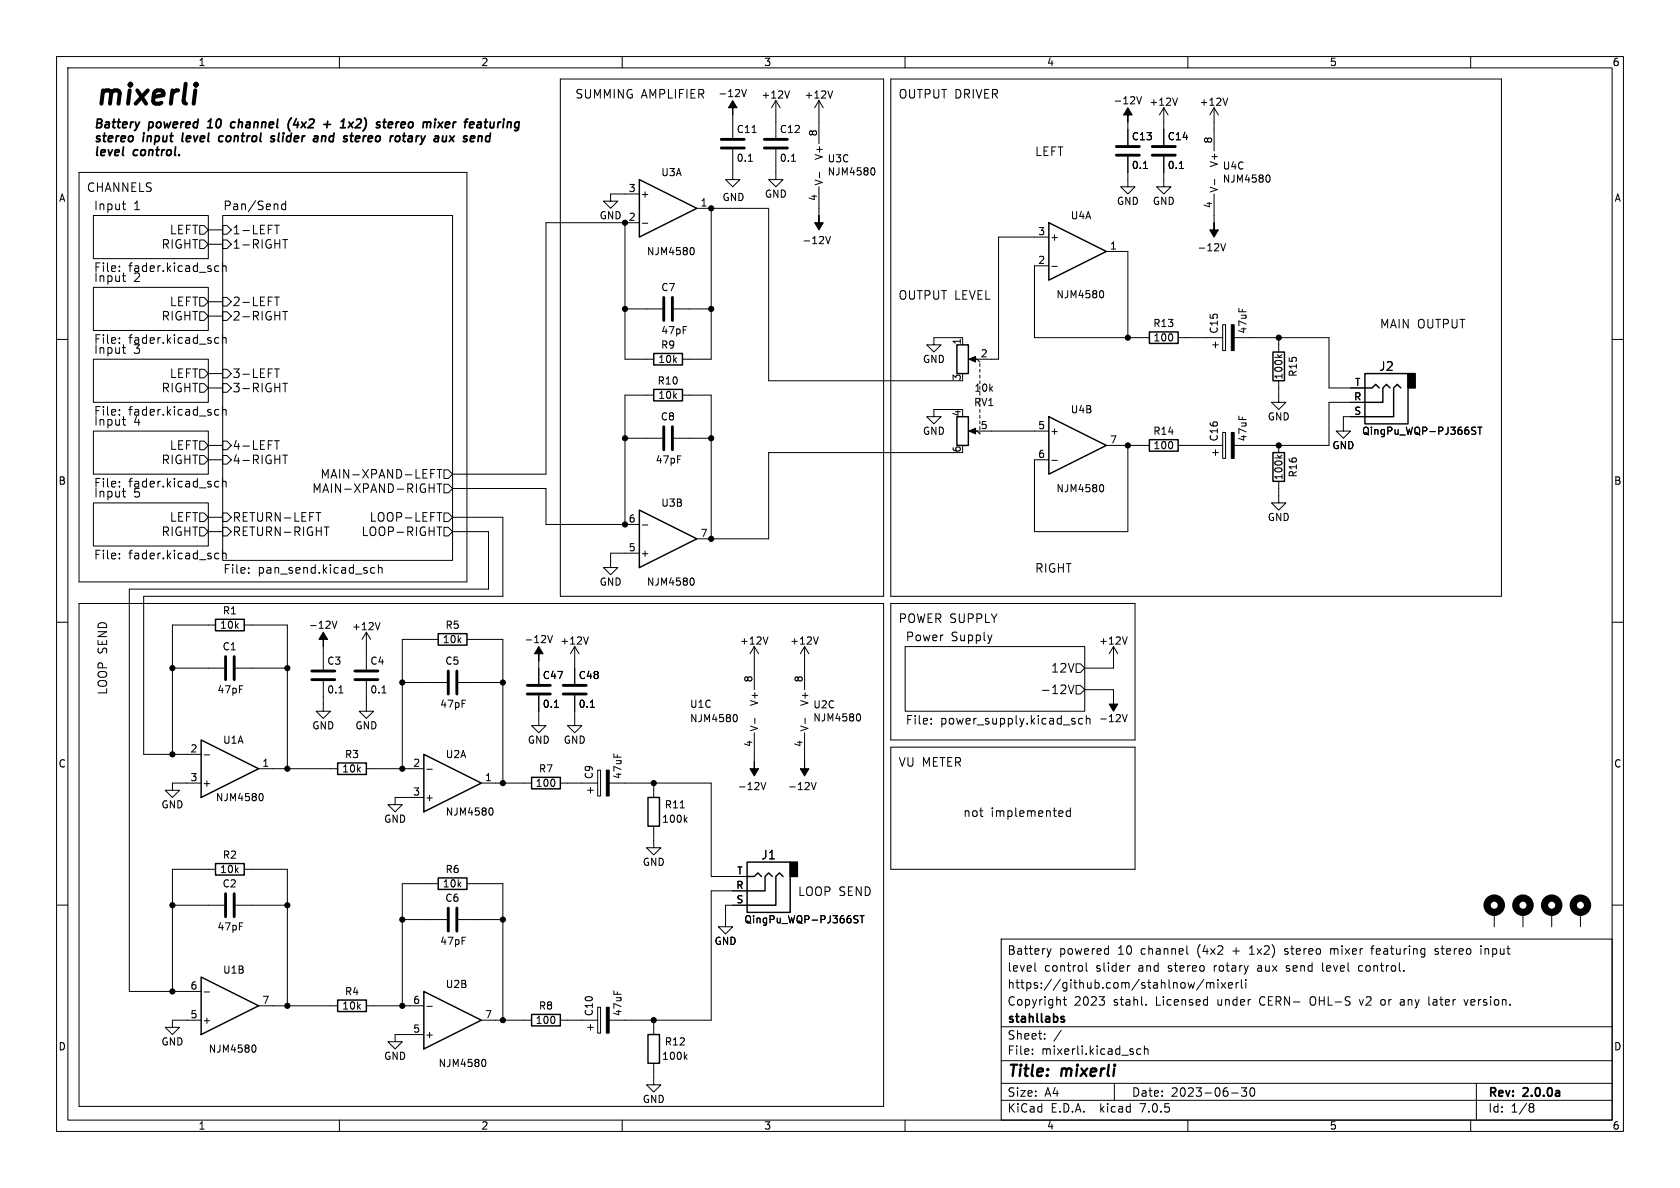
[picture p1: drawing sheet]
<svg xmlns="http://www.w3.org/2000/svg" width="297mm" height="210mm" viewBox="0 0 297 210" stroke-linecap="round" stroke-linejoin="round" font-family="sans-serif">
<g fill="none" stroke="#000" stroke-width=".18">
<path d="M10 10h277v190h-277zM12 12h273v186h-273zM60 10v2M99.1 14h57.1v91.4h-57.1zM110 10v2M131.1 15.8l.4 1.3 .5-1.3M137.2 17.8l-.8 1.3M137.2 17.8v6.6M137.2 17.8l.7 1.3M139.6 16.1l-.4 1.2M144.8 17.8v7.6M144.8 17.8l-.8 1.3"/>
<path d="M144.8 17.8l.7 1.3M147.2 16.1l-.4 1.2M157.5 14h107.9v91.4h-107.9zM160 10v2M201 17.1l.4 1.3 .4-1.3M205.7 19.1v6.6M205.7 19.1l-.7 1.2M205.7 19.1l.8 1.2M208.2 17.3l-.5 1.3M210 10v2M214.6 19.1v7.6M214.6 19.1l-.7 1.2"/>
<path d="M214.6 19.1l.8 1.2M217 17.3l-.4 1.3M260 10v2M14 30.5h68.5v72.4h-68.5zM16.5 38.1h20.3v7.6h-20.3zM21.6 36.1h.6M21.9 37l.3 .1M35.3 39.9h.8l.7 .7-.7 .8h-.8zM39.4 38.1h40.6v61h-40.6zM39.4 39.9h.7l.8 .7-.8 .8h-.7zM48.5 39.8h.9M49 39.8v1.5"/>
<path d="M50.5 35.5v1.6M50.5 36.1h-.4l-.3 .2v.5l.1 .2h.6M110.5 39.4v24.1h5.1M113 34.3h-5.1v1.3h1.3l-1.3 1.2-1.2-1.2h1.2M113 39.4h-16.5v44.4h-16.5M113.6 39.5h.9M123.2 36.8h12.7v30.5h34.3M125.7 36.8v26.7h-5.1M129.5 26.4v5.4h1.3l-1.3 1.2-1.2-1.2h1.2M129.5 20.3v4.1M132.3 28.5h.7M137.2 26.4v5.4h1.2l-1.2 1.2-1.3-1.2h1.3"/>
<path d="M139.9 28.5h.7M144.8 33v5.1M144.9 30.4v1M154.4 29.7a.79 .79 0 0 1 0 1.2M199.4 27.7v5.3h1.3l-1.3 1.3-1.3-1.3h1.3M199.4 21.6v4.1M202.2 29.8h.7M205.7 27.7v5.3h1.3l-1.3 1.3-1.2-1.3h1.2M208.5 29.8h.7M214.6 34.3v5.1M214.7 31.7v1M224.2 30.9a.79 .79 0 0 1 0 1.3"/>
<path d="M10 60h2M16.5 50.8h20.3v7.6h-20.3zM21.1 47.1v.1M21.1 59.8v.1M21.6 48.8h.6M21.9 49.7l.3 .1M35.3 52.6h.8l.7 .7-.7 .8h-.8zM35.3 55.1h.8l.7 .8-.7 .7h-.8zM35.3 42.4h.8l.7 .8-.7 .7h-.8zM36.8 53.3h2.6M36.8 55.9h2.6M36.8 43.2h2.6"/>
<path d="M36.8 40.6h2.6M38 47.8l.2 .2 .5-.1M38.7 59.8l-.5-.1-.2 .1M38.7 47.1l-.5-.1-.2 .1M39.3 46.5v1.5M39.3 59.2v1.5M39.3 47.1l.2-.1 .4 .1 .1 .9M39.3 59.8l.2-.1 .4 .1 .1 .9M39.4 42.4h.7l.8 .8-.8 .7h-.7zM39.4 55.1h.7l.8 .8-.8 .7h-.7zM39.4 52.6h.7l.8 .7-.8 .8h-.7zM48.5 52.5h.9"/>
<path d="M49 52.5v1.5M50 42.4h.8M50 55.1h.8M50.4 42.4v1.5M50.4 55.1v1.5M110.5 54.6h6.6M119.1 54.6h6.6M122.4 43.8a.79 .79 0 0 1 0 1.2M146 41.8l.4 1.3 .4-1.3M185.4 47h-2.5v12.7h20.3M185.4 41.9h-8.9v21.6h-4.8M185.9 47.1h1"/>
<path d="M194.8 51.4a.79 .79 0 0 1 0 1.2M195.6 44.5h3.8v15.2M208.3 59.7h7.9M215.8 43.1l.4 1.2 .5-1.2M216.2 57.4h.5v4.6h-.5zM218.2 59.7h16.7v8.9h6.4M226.1 59.7v2.5M285 60h2M16.5 63.5h20.3v7.6h-20.3zM16.5 76.2h20.3v7.6h-20.3zM21.1 72.5v.1M21.6 61.5h.6"/>
<path d="M21.6 74.2h.6M21.9 62.4l.3 .1M21.9 75.1l.3 .1M35.3 65.3h.8l.7 .7-.7 .8h-.8zM35.3 67.8h.8l.7 .8-.7 .7h-.8zM35.3 78h.8l.7 .7-.7 .8h-.8zM36.8 78.7h2.6M36.8 68.6h2.6M36.8 66h2.6M38 73.2l.2 .2 .5-.1M38 60.5l.2 .2 .5-.1M38.7 72.5l-.5-.1-.2 .1"/>
<path d="M39.3 72.5l.2-.1 .4 .1 .1 .9M39.3 71.9v1.5M39.4 67.8h.7l.8 .8-.8 .7h-.7zM39.4 65.3h.7l.8 .7-.8 .8h-.7zM39.4 78h.7l.8 .7-.8 .8h-.7zM48.5 65.2h.9M48.5 77.9h.9M49 65.2v1.5M49 77.9v1.5M50 67.8h.8M50.4 67.8v1.5M110.5 77.5h6.6"/>
<path d="M115.6 69.9h-5.1v22.8M119.1 77.5h6.6M120.6 69.9h5.1v25.4M165.1 61h-1.3l1.3 1.2 1.3-1.2h-1.3v-1.3h5.1v1.3M170.2 72.4h-5.1v1.3h1.3l-1.3 1.2-1.3-1.2h1.3M171.7 76.2h13.7M172.7 76.2l.5 .5v-.2M172.7 63.5l.5 .5M173.2 64.3v.5M173.2 65.3v.5M173.2 66.3v.5M173.2 67.3v.5"/>
<path d="M173.2 72.4v.5M173.2 73.4v.5M195.6 78.7h7.6M199.4 78.7v15.3h-16.5v-12.7h2.5M208.3 78.7h7.9M214.4 61h1M214.9 60.5v1M214.9 79.5v1M216.2 76.5h.5v4.5h-.5zM225.8 62.7l.5 .5M226.1 67.3v3.8h1.2l-1.2 1.3-1.3-1.3h1.3M226.1 78.7v1.3"/>
<path d="M226.6 62.7l-.4 .3M241.3 73.7h-3.8v2.5h1.3l-1.3 1.3-1.3-1.3h1.3M241.3 71.1h-6.4v7.6h-16.7M260.3 76.1l.5 .1 .1 .3-.2 .3-.5-.1M260.3 75.6h.6M261.3 75.5h.7M261.6 75.5v1.3M16.5 88.9h20.3v7.6h-20.3zM21.1 85.2v.1M21.1 97.9v.1M21.1 98.6v.2M21.6 86.9h.6"/>
<path d="M21.9 87.8l.3 .1M35.3 80.5h.8l.7 .8-.7 .7h-.8zM35.3 90.7h.8l.7 .7-.7 .8h-.8zM35.3 93.2h.8l.7 .8-.7 .7h-.8zM36.8 81.3h2.6M36.8 94h2.6M36.8 91.4h2.6M38 85.9l.2 .2 .5-.1M38 98.6l.2 .2 .5-.1M38.7 85.2l-.5-.1-.2 .1M38.7 97.9l-.5-.1-.2 .1M39.3 84.6v1.5"/>
<path d="M39.3 97.3v1.5M39.3 85.2l.2-.1 .4 .1 .1 .9M39.3 97.9l.2-.1 .4 .1 .1 .9M39.4 80.5h.7l.8 .8-.8 .7h-.7zM39.4 93.2h.7l.8 .8-.8 .7h-.7zM39.4 90.7h.7l.8 .7-.8 .8h-.7zM50 80.5h.8M50.4 80.5v1.5M55.8 90.6h.9M57.3 93.2h.9M66.9 99.8v1.5M75.9 86.3h.8"/>
<path d="M76.2 83.7h.5M76.2 83h.7M76.7 85.5v1.6M77.2 93.2h.9M77.2 90.6h.9M77.2 85.5h.9M77.2 83h.9M77.7 83v1.5M77.7 85.5v1.6M78.5 93.2h.7l.8 .8-.8 .7h-.7zM78.5 90.7h.7l.8 .7-.8 .8h-.7zM78.5 85.6h.7l.8 .8-.8 .7h-.7z"/>
<path d="M78.5 83.1h.7l.8 .7-.8 .8h-.7zM80 86.4h16.5v6.3h16.5M80 94h6.4v10.1h-63.5v71.2h12.7M80 91.4h8.9v14h-63.5v28h10.2M113 97.8h-5.1v2.5h1.3l-1.3 1.3-1.2-1.3h1.2M113.6 92.8h.9M170.2 80h-34.3v15.3h-12.7M185.9 81.4h1M194.8 85.7a.79 .79 0 0 1 0 1.2M214.4 80h1M225.8 80.5l.5 .4M226.1 85.1v3.8h1.2l-1.2 1.3-1.3-1.3h1.3"/>
<path d="M226.6 80.5l-.4 .3M10 110h2M14 106.7h142.2v88.9h-142.2zM30.5 118.1h9.1M38.1 110.5h-7.6v22.9M41.7 118.1h9.1M43.2 110.5h7.6v25.4M44 101.2v.1M44 100.4v.1M57.1 114.3v4.1M58.7 109.8l.4 1.3 .5-1.3M64.8 111.8l-.8 1.2"/>
<path d="M64.8 111.8v6.6M64.8 111.8l.7 1.2M66.2 100.4l-.4-.1-.3 .3v.4l.2 .3h.5M66.9 100.5l.2-.2 .4 .1 .1 .9M67.2 110.1l-.4 1.2M77.5 113h-6.4v22.9M82.5 113h6.4v25.4M95.2 116.8v4.1M96.8 112.3l.4 1.3 .5-1.3M101.6 114.3l-.8 1.3M101.6 114.3v6.6M101.6 114.3l.8 1.3"/>
<path d="M104 112.6l-.4 1.3M122.4 102.2a.79 .79 0 0 1 0 1.2M133.3 114.3l-.7 1.3M133.3 114.3v7.6M133.3 114.3l.8 1.3M135.8 112.6l-.5 1.3M142.2 114.3v7.6M142.2 114.3l-.7 1.3M142.2 114.3l.8 1.3M144.7 112.6l-.5 1.3M157.5 106.7h43.2v24.1h-43.2zM160 114.3h31.8v11.4h-31.8z"/>
<path d="M175.4 112.3l-.4 1M190.2 117.3h.8l.8 .8-.8 .8h-.8zM196.8 114.3l-.7 1.3M196.8 114.3v3.8h-5M196.8 114.3l.8 1.3M199.3 112.6l-.5 1.3M285 110h2M35.6 138.4h-5.1v1.3h1.2l-1.2 1.3-1.3-1.3h1.3M36.1 133.4h1M45.7 135.9h14M57.1 120.4v5.3h1.3l-1.3 1.3-1.2-1.3h1.2M59.9 122.5h.7"/>
<path d="M64.8 120.4v5.3h1.2l-1.2 1.3-1.3-1.3h1.3M64.8 135.9h10.1M67.5 122.5h.8M71.1 120.7h7.9M75.5 136h.9M81 120.7h7.9M85.1 138.4h8.9M95.2 122.9v5.4h1.3l-1.3 1.2-1.2-1.2h1.2M98 125h.7M99.1 138.4h6.6M101.6 122.9v5.4h1.3l-1.3 1.2-1.3-1.2h1.3M103.9 139.7h1"/>
<path d="M104.4 125h.7M104.4 139.2v1M105.7 136.1h.5v4.6h-.5zM107.7 138.4h18v16.5h6.4M115.6 138.4v2.6M130 126.3a.79 .79 0 0 1 0 1.3M133.3 129.5v5.1M133.4 127v.9M134.5 138.3l.5 1.3 .4-1.3M142.2 129.5v5.1M142.3 127v.9M143.4 138.3l.5 1.3 .4-1.3"/>
<path d="M151.8 126.2a.79 .79 0 0 1 0 1.3M157.5 132.1h43.2v21.6h-43.2zM164.6 127.9v.1M164.6 127.1v.1M188.9 121.1l.5 1.5 .5-1.5M189.7 127.5l.3 .1 .1 .2-.2 .2h-.3M189.7 127l.3 .1M190.2 121.2h.8l.8 .7-.8 .8h-.8zM191.4 127.1l-.4-.1-.3 .3v.4l.1 .2h.6M191.8 121.9h5v1.3M192.1 126.5v1.5M192.1 127.1l.2-.1 .3 .1 .1 .9"/>
<path d="M198.4 126.3l.4 1.3 .5-1.3M10 160h2M38.1 153.7h-7.6v21.6M43.2 153.7h7.6v24.1M46.2 140.3a.79 .79 0 0 1 0 1.2M74.9 141h-5.1v1.2h1.3l-1.3 1.3-1.2-1.3h1.2M77.5 156.2h-6.4v21.6M82.5 156.2h6.4v24.1M86.9 142.8a.79 .79 0 0 1 0 1.3M115.6 146.1v3.8h1.2l-1.2 1.2-1.3-1.2h1.3M121.1 144.9l.4 .5M121.5 144.5l-.5 .5"/>
<path d="M132.1 157.5h-6.4v22.8h-18M187.7 143.3l.2 .4-.7 .1M187.8 144.3h-.1M189.2 142.8v1.5M189.2 143.4l-.4-.1-.3 .3v.4l.1 .3h.6M285 160h2M30.5 160h9.1M36.1 175.4h1M41.7 160h9.1M45.7 177.8h14M64.8 177.8h10.1M71.1 162.6h7.9"/>
<path d="M75.5 177.9h.9M81 162.6h7.9M105.7 178.1h.5v4.5h-.5zM132.1 160h-3.8v3.8h1.2l-1.2 1.3-1.3-1.3h1.3M151.1 162.4l.5 .2 .1 .3-.3 .2h-.5M151.1 161.9h.6M152 161.9h.8M152.4 161.9v1.2M177 166h108v32h-108zM183 170.2v1.3l.2 .2M185.1 167.7l.4 1M185.5 168.7l-.2 .4"/>
<path d="M185.8 167.7l-.3 1M188 176.7h.5M188.2 176.2v1.3l.3 .2M191.3 170.8v.8M192 170.2v1.3l.2 .2M194.3 176.2h.9l-.5 .6M195.1 176.8l.1 .3-.1 .5M195.5 167.7l.5 .1M196 167.2v1.5M196 168.6l-.5 .1M199.7 170.7l-.2 .1-.2 .2M202.6 177.6v.1"/>
<path d="M209.8 167.2v1.3l.2 .2M211.2 173.7l-.3 1-.3-.7-.3 .7M212.8 173.1l-1.3 2M213 176.7l.5 .1M213.3 173.7v1M213.3 173.8l.4-.1 .3 .2M213.5 177.6l-.5 .1M213.5 176.2v1.5M214 173.9l.2-.2 .3 .1 .1 .9M214 173.9v.8M215.3 173.2v.1M215.3 173.7v1"/>
<path d="M215.9 173.7l.8 1M216.7 173.7l-.8 1M217.2 174.2l.7-.1-.1-.3-.4-.1-.2 .2v.7h.6M218.5 173.7v1M219 173.7l-.3 .1-.2 .2M219.5 173.2v1.3l.2 .2M220.2 173.2v.1M220.2 173.7v1M220.7 170.7l-.4 1M248.2 171.6v.1M251.5 167.7l.4 .1M251.9 168.6l-.4 .1"/>
<path d="M251.9 167.7v1.2l-.2 .2-.3 .1M264.2 161.3v2.5M269.2 161.3v2.5M274.3 161.3v2.5M279.4 161.3v2.5M35.6 180.3h-5.1v1.3h1.2l-1.2 1.3-1.3-1.3h1.3M44.9 184.7a.79 .79 0 0 1 0 1.3M60 198v2M74.9 182.9h-5.1v1.3h1.3l-1.3 1.2-1.2-1.2h1.2M85.1 180.3h8.9M85.6 187.3a.79 .79 0 0 1 0 1.2M99.1 180.3h6.6"/>
<path d="M103.9 181.6h1M104.4 181.1v1M110 198v2M115.6 188v3.8h1.2l-1.2 1.2-1.3-1.2h1.3M115.6 180.3v2.6M121.1 186.8l.4 .5M121.5 186.4l-.5 .5M160 198v2M177 194.5h108M177 191.5h108M177 187.5h108M177 181.5h108"/>
<path d="M182.5 186.3v.1M182.5 185.5v.1M184.7 183.6v.1M184.7 182.8v.1M187.6 182.1l-1.3 2M197 191.5v3M201.7 185.5l-.5-.1-.2 .3v.4l.1 .2h.6M202.3 185.5l.2-.1 .4 .1 .1 .9M202.3 184.9v1.5M210 198v2M217.7 193.2h1.2M219.5 192.3h.9l-.5 .6 .4 .1v.7l-.2 .1h-.4l-.2-.1"/>
<path d="M221.2 192.4l.1-.1a.81 .81 0 0 1 .6 .6 .81 .81 0 0 1-.3 .8l-.1 .1a.81 .81 0 0 1-.6-.6 .81 .81 0 0 1 .3-.8zM260 198v2M261 191.5v6.5M270.5 195.7h.1M270.5 195.2l.4-.1 .2 .1 .1 .3-.3 .2M270.6 195.7h.3M270.6 195.7l-.1 .1M270.9 195.7l.3 .3-.1 .5-.2 .1-.4-.1"/>
</g>
<g fill="none" stroke="#000" stroke-width=".3">
<path d="M36.7 22.6h.8M39 24l-.3 .3v.4l.1 .3h.4M41.1 21.6l-.3 .3v.4l.1 .2 .4 .1M48.5 24.1a.37 .37 0 0 0-.6 .2l.6 .4-.2 .3h-.5M51.5 20.8a1.83 1.83 0 0 0-.3 2.3M55.7 24l.5 .1-.1 .9M56.1 25h-.5M56.2 24.4l-.5 .1M57.3 22h1.1M57.9 21.4l-.1 1.2M60.2 22.6h.8M61.7 21.6l.6 1"/>
<path d="M61.9 24h.6M62.2 23.5l-.2 1.3 .1 .2h.2M62.5 21.6l-.9 1M67.7 21.6h.6M68 21.1l-.2 1.3 .1 .1 .3 .1M70.1 24.1l.4-.1 .2 .3-.1 .6-.5 .1M76.9 21.6l-.1 1M77 21.1v.1M78.8 24.9l-.4 .1M78.9 24l-.1 1M84.3 22.5h.7M84.5 21.6h.5v1"/>
<path d="M84.6 24l-.1 1M85 24l-.4 .2M85.1 21.9l-.7 .2M187.6 179.8h.5M187.6 180.1l.5 .2 .1 .1-.1 .2-.4 .1"/>
</g>
<g fill="none" stroke="#000" stroke-width=".25">
<path d="M113 31.8l10.2 5-10.2 5.1zM185.4 39.4l10.2 5.1-10.2 5zM203.2 58.7h5.1v2h-5.1zM115.6 62.5h5v2h-5zM115.6 68.8h5v2.1h-5zM169.2 61h2v5h-2zM169.2 73.7h2v5h-2zM185.4 73.7l10.2 5-10.2 5.1zM203.2 77.7h5.1v2.1h-5.1zM225 62.2h2.1v5.1h-2.1zM241.3 66h7.6v8.9h-7.6zM241.3 68.6h1.3l.6-.7 .6 .7"/>
<path d="M245.7 68.6l-.6-.7-.6 .7v2.5h-3.2M247.6 68.6l-.6-.7-.6 .7v5.1h-5.1M113 90.2l10.2 5.1-10.2 5zM225 80h2.1v5.1h-2.1zM38.1 109.5h5.1v2h-5.1zM77.5 112h5v2h-5zM35.6 130.8l10.1 5.1-10.1 5.1zM59.7 134.9h5.1v2h-5.1zM74.9 133.4l10.2 5-10.2 5.1zM94 137.4h5.1v2h-5.1zM38.1 152.7h5.1v2h-5.1zM77.5 155.2h5v2h-5z"/>
<path d="M114.6 141h2v5.1h-2zM132.1 152.4h7.6v8.9h-7.6zM132.1 154.9h1.2l.7-.6 .6 .6M136.5 154.9l-.6-.6-.6 .6v2.6h-3.2M138.4 154.9l-.6-.6-.6 .6v5.1h-5.1M35.6 172.7l10.1 5.1-10.1 5.1zM59.7 176.8h5.1v2h-5.1zM74.9 175.3l10.2 5-10.2 5.1zM94 179.3h5.1v2.1h-5.1zM114.6 182.9h2v5.1h-2z"/>
</g>
<g fill="#000" stroke="#000" stroke-width=".18">
<path d="M129.5 17.8l.8 1.3h-.8v1.2v-1.2h-.7zM144.8 38.1v1.3h.7l-.7 1.2-.8-1.2h.8zM199.4 19.1l.8 1.2h-.8v1.3v-1.3h-.8zM214.6 39.4v1.2h.8l-.8 1.3-.7-1.3h.7zM217.7 57.4h.5v4.6h-.5zM171.3 63.5l1.2-.5v1zM171.3 76.2l1.2-.5v1zM217.7 76.5h.5v4.5h-.5zM57.1 111.8l.8 1.2h-.8v1.3v-1.3h-.7zM95.2 114.3l.8 1.3h-.8v1.2v-1.2h-.7zM107.2 136.1h.5v4.6h-.5zM133.3 134.6v1.3h.8l-.8 1.3-.7-1.3h.7z"/>
<path d="M142.2 134.6v1.3h.8l-.8 1.3-.7-1.3h.7zM196.8 123.2v1.3h.8l-.8 1.2-.7-1.2h.7zM107.2 178.1h.5v4.5h-.5z"/>
<circle cx="110.5" cy="39.4" r=".46"/>
<circle cx="125.7" cy="36.8" r=".46"/>
<circle cx="110.5" cy="54.6" r=".46"/>
<circle cx="125.7" cy="54.6" r=".46"/>
<circle cx="199.4" cy="59.7" r=".46"/>
<circle cx="226.1" cy="59.7" r=".46"/>
<circle cx="110.5" cy="77.5" r=".46"/>
<circle cx="125.7" cy="77.5" r=".46"/>
<circle cx="199.4" cy="78.7" r=".46"/>
<circle cx="226.1" cy="78.7" r=".46"/>
<circle cx="110.5" cy="92.7" r=".46"/>
<circle cx="125.7" cy="95.3" r=".46"/>
<circle cx="30.5" cy="118.1" r=".46"/>
<circle cx="50.8" cy="118.1" r=".46"/>
<circle cx="30.5" cy="133.4" r=".46"/>
<circle cx="50.8" cy="135.9" r=".46"/>
<circle cx="71.1" cy="135.9" r=".46"/>
<circle cx="71.1" cy="120.7" r=".46"/>
<circle cx="88.9" cy="120.7" r=".46"/>
<circle cx="88.9" cy="138.4" r=".46"/>
<circle cx="115.6" cy="138.4" r=".46"/>
<circle cx="30.5" cy="175.3" r=".46"/>
<circle cx="30.5" cy="160" r=".46"/>
<circle cx="50.8" cy="177.8" r=".46"/>
<circle cx="50.8" cy="160" r=".46"/>
<circle cx="71.1" cy="177.8" r=".46"/>
<circle cx="71.1" cy="162.6" r=".46"/>
<circle cx="88.9" cy="162.6" r=".46"/>
<circle cx="88.9" cy="180.3" r=".46"/>
<circle cx="115.6" cy="180.3" r=".46"/>
</g>
<g fill="none" stroke="#000" stroke-width=".51">
<path d="M127.5 26.2h4.1M127.5 24.6h4.1M135.1 26.2h4.1M135.1 24.6h4.1M197.4 27.4h4M197.4 25.9h4M203.7 27.4h4.1M203.7 25.9h4.1M117.3 52.6v4M118.9 52.6v4M117.3 75.4v4.1M118.9 75.4v4.1"/>
<path d="M39.9 116.1v4M41.4 116.1v4M55.1 118.6h4.1M62.7 118.6h4.1M79.2 118.6v4.1M80.8 118.6v4.1M55.1 120.1h4.1M62.7 120.1h4.1M93.2 122.7h4.1M93.2 121.2h4.1M99.6 122.7h4M99.6 121.2h4"/>
<path d="M39.9 158v4.1M41.4 158v4.1M79.2 160.5v4.1M80.8 160.5v4.1"/>
</g>
<path d="M248.9 66h1.3v2.6h-1.3zM139.7 152.4h1.3v2.5h-1.3z" fill="#000" stroke="#000" stroke-width=".25"/>
<g fill="none" stroke="#000" stroke-width="1.3">
<circle cx="264.2" cy="160" r="1.27"/>
<circle cx="269.2" cy="160" r="1.27"/>
<circle cx="274.3" cy="160" r="1.27"/>
<circle cx="279.4" cy="160" r="1.27"/>
</g>
<path d="M34.5 16l-.3 2.3M34.7 14.8l-.1 .3M34.7 14.8l-.2 .2 .1 .1M34.7 14.8l.1 .2-.2 .1" fill="none" stroke="#000" stroke-width=".71"/>
<text font-size="4.9" x="16.5" y="18.8">mixerli</text>
<g font-size="2.8">
<text x="178" y="190.8">Title:</text>
<text x="187.5" y="190.8">mixerli</text>
</g>
<g font-size="2.1">
<text x="101.6" y="17.5">SUMMING AMPLIFIER</text>
<text x="158.7" y="17.5">OUTPUT DRIVER</text>
<text x="16.5" y="22.8">Battery</text>
<text x="26.2" y="22.8">powered</text>
<text x="37.1" y="22.8">10</text>
<text x="41.6" y="22.8">channel</text>
<text x="52.2" y="22.8">(4x2</text>
<text x="58.9" y="22.8">+</text>
<text x="62.4" y="22.8">1x2)</text>
<text x="69.2" y="22.8">stereo</text>
<text x="77.9" y="22.8">mixer</text>
<text x="85.7" y="22.8">featuring</text>
<text x="16.5" y="25.2">stereo</text>
<text x="16.5" y="27.7">level</text>
<text x="23.5" y="27.7">control.</text>
<text x="25.2" y="25.2">input</text>
<text x="32.5" y="25.2">level</text>
<text x="39.5" y="25.2">control</text>
<text x="49.2" y="25.2">slider</text>
<text x="57.2" y="25.2">and</text>
<text x="62.9" y="25.2">stereo</text>
<text x="71.6" y="25.2">rotary</text>
<text x="79.9" y="25.2">aux</text>
<text x="85.5" y="25.2">send</text>
<text x="182.9" y="27.7">LEFT</text>
<text x="15.2" y="34">CHANNELS</text>
<text x="16.5" y="37.3">Input</text>
<text x="23.5" y="37.3">1</text>
<text x="30" y="41.6">LEFT</text>
<text x="39.4" y="37.3">Pan/Send</text>
<text x="41" y="41.6">1-LEFT</text>
<text x="28.6" y="44.1">RIGHT</text>
<text x="41" y="44.1">1-RIGHT</text>
<text x="16.5" y="50">Input</text>
<text x="16.5" y="48.3">File:</text>
<text x="22.6" y="48.3">fader.kicad_sch</text>
<text x="23.5" y="50">2</text>
<text x="158.9" y="53.1">OUTPUT LEVEL</text>
<text x="28.6" y="56.8">RIGHT</text>
<text x="30" y="54.3">LEFT</text>
<text x="41" y="56.8">2-RIGHT</text>
<text x="41" y="54.3">2-LEFT</text>
<text x="243.8" y="58.2">MAIN OUTPUT</text>
<text x="16.5" y="62.7">Input</text>
<text x="16.5" y="61">File:</text>
<text x="22.6" y="61">fader.kicad_sch</text>
<text x="23.5" y="62.7">3</text>
<text x="243.8" y="65.7">J2</text>
<text x="28.6" y="69.5">RIGHT</text>
<text x="30" y="67">LEFT</text>
<text x="41" y="69.5">3-RIGHT</text>
<text x="41" y="67">3-LEFT</text>
<text x="16.5" y="73.7">File:</text>
<text x="16.5" y="75.4">Input</text>
<text x="22.6" y="73.7">fader.kicad_sch</text>
<text x="23.5" y="75.4">4</text>
<text x="28.6" y="82.2">RIGHT</text>
<text x="30" y="79.7">LEFT</text>
<text x="41" y="82.2">4-RIGHT</text>
<text x="41" y="79.7">4-LEFT</text>
<text x="16.5" y="86.4">File:</text>
<text x="16.5" y="88.1">Input</text>
<text x="22.6" y="86.4">fader.kicad_sch</text>
<text x="23.5" y="88.1">5</text>
<text x="55.2" y="87.3">MAIN-XPAND-RIGHT</text>
<text x="56.7" y="84.8">MAIN-XPAND-LEFT</text>
<text x="28.6" y="94.9">RIGHT</text>
<text x="30" y="92.4">LEFT</text>
<text x="41" y="94.9">RETURN-RIGHT</text>
<text x="41" y="92.4">RETURN-LEFT</text>
<text x="63.9" y="94.9">LOOP-RIGHT</text>
<text x="65.4" y="92.4">LOOP-LEFT</text>
<text x="16.5" y="99.1">File:</text>
<text x="22.6" y="99.1">fader.kicad_sch</text>
<text x="39.4" y="101.7">File:</text>
<text x="45.5" y="101.7">pan_send.kicad_sch</text>
<text x="182.9" y="101.4">RIGHT</text>
<text x="158.7" y="110.2">POWER SUPPLY</text>
<text x="160" y="113.5">Power</text>
<text x="168" y="113.5">Supply</text>
<text x="185.8" y="119.1">12V</text>
<text x="19" y="122.9" transform="rotate(-90 19 122.9)">LOOP SEND</text>
<text x="184" y="122.9">-12V</text>
<text x="160" y="128.3">File:</text>
<text x="166.1" y="128.3">power_supply.kicad_sch</text>
<text x="158.7" y="135.6">VU METER</text>
<text x="170.2" y="144.5">not</text>
<text x="175" y="144.5">implemented</text>
<text x="134.5" y="152.1">J1</text>
<text x="141" y="158.5">LOOP SEND</text>
<text x="178" y="171.9">level</text>
<text x="178" y="168.9">Battery</text>
<text x="184.5" y="171.9">control</text>
<text x="187.2" y="168.9">powered</text>
<text x="193.7" y="171.9">slider</text>
<text x="197.5" y="168.9">10</text>
<text x="201.2" y="171.9">and</text>
<text x="201.6" y="168.9">channel</text>
<text x="206.5" y="171.9">stereo</text>
<text x="211.6" y="168.9">(4x2</text>
<text x="214.6" y="171.9">rotary</text>
<text x="217.9" y="168.9">+</text>
<text x="221" y="168.9">1x2)</text>
<text x="222.4" y="171.9">aux</text>
<text x="227.3" y="168.9">stereo</text>
<text x="227.6" y="171.9">send</text>
<text x="234" y="171.9">level</text>
<text x="235.4" y="168.9">mixer</text>
<text x="240.5" y="171.9">control.</text>
<text x="242.8" y="168.9">featuring</text>
<text x="254.1" y="168.9">stereo</text>
<text x="262.2" y="168.9">input</text>
<text x="178" y="177.9">Copyright</text>
<text x="178" y="174.9">https://github.com/stahlnow/mixerli</text>
<text x="189.8" y="177.9">2023</text>
<text x="196.7" y="177.9">stahl.</text>
<text x="204.2" y="177.9">Licensed</text>
<text x="215.2" y="177.9">under</text>
<text x="222.7" y="177.9">CERN-</text>
<text x="231.7" y="177.9">OHL-S</text>
<text x="240.6" y="177.9">v2</text>
<text x="244.4" y="177.9">or</text>
<text x="247.9" y="177.9">any</text>
<text x="253" y="177.9">later</text>
<text x="259.4" y="177.9">version.</text>
<text x="178" y="183.9">Sheet:</text>
<text x="178" y="181.1">stahllabs</text>
<text x="178" y="186.6">File:</text>
<text x="184" y="186.6">mixerli.kicad_sch</text>
<text x="178" y="196.8">KiCad</text>
<text x="178" y="194">Size:</text>
<text x="184.6" y="194">A4</text>
<text x="185.7" y="196.8">E.D.A.</text>
<text x="194.4" y="196.8">kicad</text>
<text x="200" y="194">Date:</text>
<text x="201.5" y="196.8">7.0.5</text>
<text x="206.9" y="194">2023-06-30</text>
<text x="263" y="194.2">Rev:</text>
<text x="263" y="196.8">Id:</text>
<text x="267" y="196.8">1/8</text>
<text x="269.2" y="194.2">2.0.0a</text>
</g>
<g font-size="1.8">
<text x="35" y="11.8">1</text>
<text x="85" y="11.8">2</text>
<text x="135" y="11.8">3</text>
<text x="185" y="11.8">4</text>
<text x="235" y="11.8">5</text>
<text x="285" y="11.8">6</text>
<text x="126.9" y="17.3">-12V</text>
<text x="134.6" y="17.6">+12V</text>
<text x="142.2" y="17.6">+12V</text>
<text x="130.2" y="23.7">C11</text>
<text x="137.8" y="23.7">C12</text>
<text x="196.8" y="18.6">-12V</text>
<text x="203.1" y="18.9">+12V</text>
<text x="212" y="18.9">+12V</text>
<text x="130.2" y="28.8">0.1</text>
<text x="137.8" y="28.8">0.1</text>
<text x="144.5" y="24.2" transform="rotate(-90 144.5 24.2)">8</text>
<text x="145.6" y="28.3" transform="rotate(-90 145.6 28.3)">V+</text>
<text x="146.3" y="28.9">U3C</text>
<text x="200" y="25">C13</text>
<text x="206.4" y="25">C14</text>
<text x="214.4" y="25.4" transform="rotate(-90 214.4 25.4)">8</text>
<text x="215.5" y="29.6" transform="rotate(-90 215.5 29.6)">V+</text>
<text x="10.4" y="35.8">A</text>
<text x="111.1" y="34">3</text>
<text x="113.2" y="35.1">+</text>
<text x="116.8" y="31.3">U3A</text>
<text x="127.7" y="35.7">GND</text>
<text x="135.2" y="35.1">GND</text>
<text x="144.5" y="35.6" transform="rotate(-90 144.5 35.6)">4</text>
<text x="145.6" y="32.9" transform="rotate(-90 145.6 32.9)">V-</text>
<text x="146.3" y="31.2">NJM4580</text>
<text x="200" y="30">0.1</text>
<text x="206.4" y="30">0.1</text>
<text x="215.5" y="34.2" transform="rotate(-90 215.5 34.2)">V-</text>
<text x="216.1" y="30.1">U4C</text>
<text x="216.1" y="32.4">NJM4580</text>
<text x="285.4" y="35.8">A</text>
<text x="106" y="38.9">GND 2</text>
<text x="123.8" y="36.6">1</text>
<text x="183.5" y="41.7">3</text>
<text x="189.2" y="38.9">U4A</text>
<text x="197.4" y="36.4">GND</text>
<text x="203.7" y="36.4">GND</text>
<text x="214.4" y="36.9" transform="rotate(-90 214.4 36.9)">4</text>
<text x="114.3" y="45.3">NJM4580</text>
<text x="141.8" y="43.3">-12V</text>
<text x="183.5" y="46.7">2</text>
<text x="185.5" y="42.7">+</text>
<text x="196.2" y="44.2">1</text>
<text x="211.6" y="44.6">-12V</text>
<text x="116.8" y="51.6">C7</text>
<text x="186.7" y="52.9">NJM4580</text>
<text x="116.8" y="59.2">47pF</text>
<text x="203.8" y="58">R13</text>
<text x="215.5" y="59" transform="rotate(-90 215.5 59)">C15</text>
<text x="220.5" y="59" transform="rotate(-90 220.5 59)">47uF</text>
<text x="116.3" y="64.3">10k</text>
<text x="116.8" y="61.8">R9</text>
<text x="163.1" y="64.3">GND</text>
<text x="169.9" y="61" transform="rotate(-90 169.9 61)">1</text>
<text x="173.3" y="63.2">2</text>
<text x="203.9" y="60.5">100</text>
<text x="116.2" y="68.1">R10</text>
<text x="116.3" y="70.7">10k</text>
<text x="169.9" y="67.3" transform="rotate(-90 169.9 67.3)">3</text>
<text x="172.1" y="71.9">RV1</text>
<text x="172.2" y="69.4">10k</text>
<text x="226.9" y="67.2" transform="rotate(-90 226.9 67.2)">100k</text>
<text x="229.4" y="66.7" transform="rotate(-90 229.4 66.7)">R15</text>
<text x="239.3" y="70.9">R</text>
<text x="239.5" y="68.3">T</text>
<text x="116.8" y="74.5">C8</text>
<text x="163.1" y="77">GND</text>
<text x="169.9" y="73.7" transform="rotate(-90 169.9 73.7)">4</text>
<text x="173.3" y="75.9">5</text>
<text x="183.5" y="75.9">5</text>
<text x="185.5" y="77">+</text>
<text x="189.2" y="73.2">U4B</text>
<text x="203.8" y="77">R14</text>
<text x="224.1" y="74.5">GND</text>
<text x="239.4" y="73.4">S</text>
<text x="240.8" y="77">QingPu_WQP-PJ366ST</text>
<text x="115.9" y="82.1">47pF</text>
<text x="169.9" y="80" transform="rotate(-90 169.9 80)">6</text>
<text x="183.5" y="81">6</text>
<text x="196.2" y="78.5">7</text>
<text x="203.9" y="79.6">100</text>
<text x="215.5" y="78.1" transform="rotate(-90 215.5 78.1)">C16</text>
<text x="220.5" y="78.1" transform="rotate(-90 220.5 78.1)">47uF</text>
<text x="235.5" y="79.6">GND</text>
<text x="10.3" y="85.8">B</text>
<text x="116.8" y="89.7">U3B</text>
<text x="186.7" y="87.2">NJM4580</text>
<text x="226.9" y="84.9" transform="rotate(-90 226.9 84.9)">100k</text>
<text x="229.4" y="84.5" transform="rotate(-90 229.4 84.5)">R16</text>
<text x="285.3" y="85.8">B</text>
<text x="111.1" y="92.5">6</text>
<text x="123.8" y="95">7</text>
<text x="224.1" y="92.3">GND</text>
<text x="111.1" y="97.5">5</text>
<text x="113.2" y="98.6">+</text>
<text x="106" y="103.7">GND</text>
<text x="114.3" y="103.7">NJM4580</text>
<text x="38.9" y="111.3">10k</text>
<text x="39.3" y="108.8">R1</text>
<text x="54.5" y="111.3">-12V</text>
<text x="62.2" y="111.6">+12V</text>
<text x="78.2" y="113.9">10k</text>
<text x="78.7" y="111.3">R5</text>
<text x="92.6" y="113.9">-12V</text>
<text x="39.3" y="115.1">C1</text>
<text x="57.8" y="117.7">C3</text>
<text x="65.4" y="117.7">C4</text>
<text x="78.7" y="117.7">C5</text>
<text x="99" y="114.1">+12V</text>
<text x="130.7" y="114.1">+12V</text>
<text x="139.6" y="114.1">+12V</text>
<text x="194.2" y="114.1">+12V</text>
<text x="38.4" y="122.7">47pF</text>
<text x="57.8" y="122.7">0.1</text>
<text x="65.4" y="122.7">0.1</text>
<text x="77.8" y="125.3">47pF</text>
<text x="95.9" y="120.2">C47</text>
<text x="95.9" y="125.3">0.1</text>
<text x="102.2" y="120.2">C48</text>
<text x="102.2" y="125.3">0.1</text>
<text x="121.9" y="125.3">U1C</text>
<text x="133.1" y="120.7" transform="rotate(-90 133.1 120.7)">8</text>
<text x="134.2" y="124.8" transform="rotate(-90 134.2 124.8)">V+</text>
<text x="142" y="120.7" transform="rotate(-90 142 120.7)">8</text>
<text x="143.1" y="124.8" transform="rotate(-90 143.1 124.8)">V+</text>
<text x="143.7" y="125.4">U2C</text>
<text x="39.4" y="131.6">U1A</text>
<text x="55.2" y="129.1">GND</text>
<text x="62.8" y="129.1">GND</text>
<text x="93.3" y="131.6">GND</text>
<text x="99.6" y="131.6">GND</text>
<text x="121.9" y="127.8">NJM4580</text>
<text x="134.2" y="129.4" transform="rotate(-90 134.2 129.4)">V-</text>
<text x="143.1" y="129.4" transform="rotate(-90 143.1 129.4)">V-</text>
<text x="143.7" y="127.7">NJM4580</text>
<text x="194.2" y="127.8">-12V</text>
<text x="10.3" y="135.8">C</text>
<text x="33.6" y="133.1">2</text>
<text x="46.3" y="135.6">1</text>
<text x="60.4" y="136.7">10k</text>
<text x="60.9" y="134.2">R3</text>
<text x="73" y="135.6">2</text>
<text x="78.7" y="134.2">U2A</text>
<text x="95.2" y="136.7">R7</text>
<text x="105" y="137.8" transform="rotate(-90 105 137.8)">C9</text>
<text x="110" y="137.8" transform="rotate(-90 110 137.8)">47uF</text>
<text x="133.1" y="132.1" transform="rotate(-90 133.1 132.1)">4</text>
<text x="142" y="132.1" transform="rotate(-90 142 132.1)">4</text>
<text x="285.3" y="135.8">C</text>
<text x="28.5" y="143.1">GND</text>
<text x="33.6" y="138.2">3</text>
<text x="35.7" y="139.3">+</text>
<text x="38.1" y="141.8">NJM4580</text>
<text x="73" y="140.7">3</text>
<text x="75.1" y="141.8">+</text>
<text x="85.7" y="138.2">1</text>
<text x="94.6" y="139.3">100</text>
<text x="117.5" y="143.1">R11</text>
<text x="130.4" y="139.8">-12V</text>
<text x="139.3" y="139.8">-12V</text>
<text x="67.9" y="145.6">GND</text>
<text x="78.7" y="144.3">NJM4580</text>
<text x="117" y="145.6">100k</text>
<text x="38.9" y="154.5">10k</text>
<text x="39.3" y="152">R2</text>
<text x="78.7" y="154.5">R6</text>
<text x="113.6" y="153.2">GND</text>
<text x="130.3" y="154.7">T</text>
<text x="39.3" y="157">C2</text>
<text x="78.2" y="157">10k</text>
<text x="78.7" y="159.6">C6</text>
<text x="130.1" y="157.2">R</text>
<text x="130.1" y="159.8">S</text>
<text x="38.4" y="164.7">47pF</text>
<text x="77.8" y="167.2">47pF</text>
<text x="126.3" y="167.2">GND</text>
<text x="131.5" y="163.4">QingPu_WQP-PJ366ST</text>
<text x="39.4" y="172.3">U1B</text>
<text x="33.6" y="175">6</text>
<text x="46.3" y="177.5">7</text>
<text x="60.4" y="178.6">10k</text>
<text x="60.9" y="176.1">R4</text>
<text x="73" y="177.5">6</text>
<text x="78.7" y="174.8">U2B</text>
<text x="95.2" y="178.6">R8</text>
<text x="105" y="179.7" transform="rotate(-90 105 179.7)">C10</text>
<text x="110" y="179.7" transform="rotate(-90 110 179.7)">47uF</text>
<text x="10.3" y="185.8">D</text>
<text x="28.5" y="185">GND</text>
<text x="33.6" y="180.1">5</text>
<text x="35.7" y="181.2">+</text>
<text x="73" y="182.6">5</text>
<text x="75.1" y="183.7">+</text>
<text x="85.7" y="180.1">7</text>
<text x="94.6" y="181.2">100</text>
<text x="117.5" y="185">R12</text>
<text x="285.3" y="185.8">D</text>
<text x="36.8" y="186.2">NJM4580</text>
<text x="67.9" y="187.5">GND</text>
<text x="77.5" y="188.8">NJM4580</text>
<text x="117" y="187.5">100k</text>
<text x="113.6" y="195.1">GND</text>
<text x="35" y="199.8">1</text>
<text x="85" y="199.8">2</text>
<text x="135" y="199.8">3</text>
<text x="185" y="199.8">4</text>
<text x="235" y="199.8">5</text>
<text x="285" y="199.8">6</text>
</g>
</svg>
